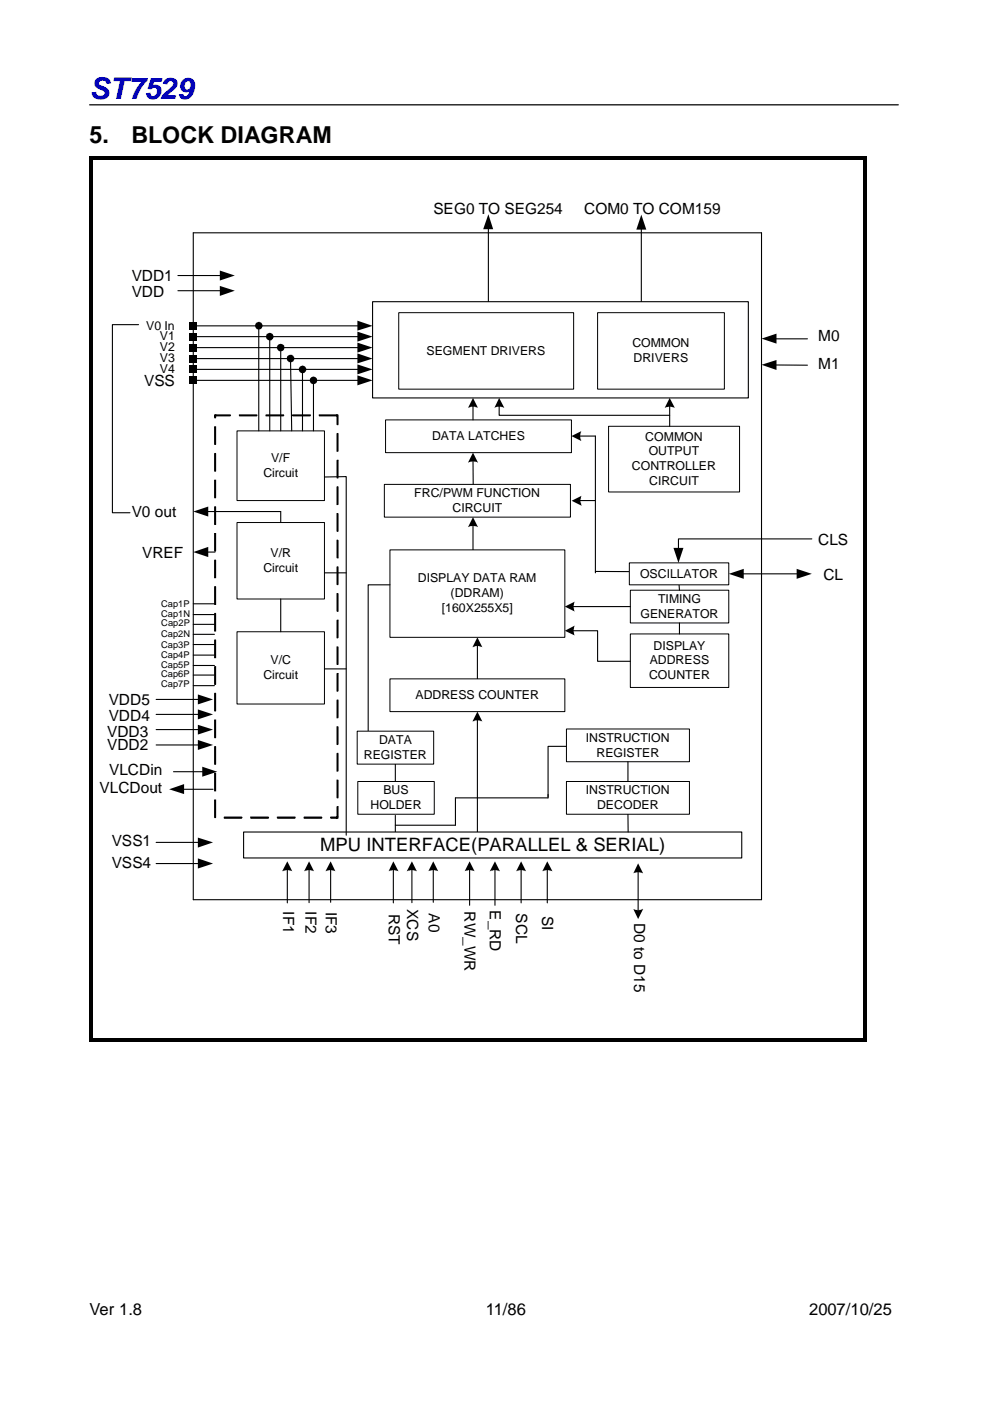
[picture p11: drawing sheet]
<svg xmlns="http://www.w3.org/2000/svg" width="210mm" height="297mm" viewBox="0 0 210 297" stroke-linecap="round" stroke-linejoin="round" font-family="sans-serif">
<path d="M19 22.2h171.5" fill="none" stroke="#010101" stroke-width=".26"/>
<path d="M45.6 88.1h26v85.3h-26z" fill="#fff"/>
<path d="M67.7 88h3.7l.1 .1-3.8 .1zM62 88h3.8v.1l-3.7 .1zM56.4 88l3.8 .1-.1 .1h-3.7zM50.8 88h3.6l.1 .1-3.7 .1zM45.5 88l3.4 .1-.1 .1h-3.2l.1-.1v.5h-.1zM45.5 90.5h.2v3.7h-.2zM45.5 96.2h.2v3.7h-.2zM45.5 101.8h.2v3.7l-.1 .1zM45.6 107.4l.1 .1v3.7h-.1zM45.5 113.1h.2v3.7l-.1 .1zM45.5 118.8h.2v3.7h-.1zM45.5 124.4h.2v3.7h-.2zM45.5 130.1h.2v3.7h-.1zM45.6 135.7h.1v3.7h-.2zM45.5 141.4h.2v3.7h-.2zM45.5 147h.2v3.7h-.2zM45.5 152.7h.2v3.7h-.2zM45.5 158.3h.2v3.8l-.2-.1zM45.5 164h.2v3.7h-.2zM45.5 169.6h.2v3.8l-.2-.1zM47.5 173.3l3.7-.1 .1 .2-.1 .1h-3.6zM53.2 173.2h3.7v.2v.1h-3.7zM58.8 173.3l3.7-.1 .1 .2-3.7 .1zM64.5 173.2h3.7v.2v.1h-3.7zM71.5 171.1h.2l-.1 2.4h-1.4v-.3h1.3v.2zM71.5 165.4h.2l-.1 3.8-.1-.1zM71.5 159.8h.2l-.1 3.7h-.1zM71.5 154.1h.2v3.7l-.2 .1zM71.5 148.4l.2 .1-.1 3.7h-.1zM71.5 142.8h.2v3.7l-.2 .1zM71.5 137.2h.2l-.1 3.7-.1-.1zM71.5 131.5h.2v3.7l-.2 .1zM71.5 125.9h.2v3.6l-.2 .1zM71.5 120.2l.2 .1-.1 3.7-.1-.1zM71.5 114.6h.2l-.1 3.7-.1-.1zM71.5 108.9l.2 .1-.1 3.6h-.1zM71.5 103.3h.2l-.1 3.7h-.1zM71.5 97.6h.2l-.1 3.7h-.1zM71.5 91.9l.2 .1-.1 3.7h-.1zM71.5 88h.2l-.1 2h-.1z" fill="#000"/>
<g fill="none" stroke="#000" stroke-width=".21">
<path d="M45.5 88l3.4 .1-.1 .1h-3.2l.1-.1v.5h-.1zM45.5 90.5h.2v3.7h-.2zM45.5 96.2h.2v3.7h-.2zM50.8 88h3.6l.1 .1-3.7 .1zM56.4 88l3.8 .1-.1 .1h-3.7zM62 88h3.8v.1l-3.7 .1zM67.7 88h3.7l.1 .1-3.8 .1zM71.5 91.9l.2 .1-.1 3.7h-.1zM71.5 88h.2l-.1 2h-.1zM71.5 97.6h.2l-.1 3.7h-.1zM45.5 101.8h.2v3.7l-.1 .1zM45.5 113.1h.2v3.7l-.1 .1z"/>
<path d="M45.5 118.8h.2v3.7h-.1zM45.6 107.4l.1 .1v3.7h-.1zM71.5 114.6h.2l-.1 3.7-.1-.1zM71.5 108.9l.2 .1-.1 3.6h-.1zM71.5 103.3h.2l-.1 3.7h-.1zM45.5 124.4h.2v3.7h-.2zM45.5 130.1h.2v3.7h-.1zM45.6 135.7h.1v3.7h-.2zM71.5 137.2h.2l-.1 3.7-.1-.1zM71.5 131.5h.2v3.7l-.2 .1zM71.5 125.9h.2v3.6l-.2 .1zM71.5 120.2l.2 .1-.1 3.7-.1-.1z"/>
<path d="M45.5 141.4h.2v3.7h-.2zM45.5 147h.2v3.7h-.2zM45.5 152.7h.2v3.7h-.2zM45.5 158.3h.2v3.8l-.2-.1zM71.5 159.8h.2l-.1 3.7h-.1zM71.5 154.1h.2v3.7l-.2 .1zM71.5 142.8h.2v3.7l-.2 .1zM71.5 148.4l.2 .1-.1 3.7h-.1zM45.5 164h.2v3.7h-.2zM45.5 169.6h.2v3.8l-.2-.1zM47.5 173.3l3.7-.1 .1 .2-.1 .1h-3.6zM53.2 173.2h3.7v.2v.1h-3.7z"/>
<path d="M58.8 173.3l3.7-.1 .1 .2-3.7 .1zM64.5 173.2h3.7v.2v.1h-3.7zM71.5 171.1h.2l-.1 2.4h-1.4v-.3h1.3v.2zM71.5 165.4h.2l-.1 3.8-.1-.1z"/>
</g>
<path d="M79 64h79.7v20.4h-79.7z" fill="#fff"/>
<path d="M79 64h79.7v20.4h-79.7z" fill="none" stroke="#000" stroke-width=".23"/>
<path d="M50.2 91.4h18.6v14.8h-18.6z" fill="#fff"/>
<path d="M50.2 91.4h18.6v14.7h-18.6z" fill="none" stroke="#000" stroke-width=".21"/>
<path d="M50.2 110.8h18.6v16.2h-18.6z" fill="#fff"/>
<path d="M50.2 110.8h18.6v16.2h-18.6z" fill="none" stroke="#000" stroke-width=".21"/>
<path d="M84.5 66.3h37.1v16.2h-37.1z" fill="#fff"/>
<path d="M84.5 66.3h37.1v16.2h-37.1z" fill="none" stroke="#000" stroke-width=".21"/>
<path d="M81.8 89h39.4v7h-39.4z" fill="#fff"/>
<path d="M81.7 89h39.5v7h-39.5z" fill="none" stroke="#000" stroke-width=".21"/>
<path d="M126.7 66.3h26.9v16.2h-26.9z" fill="#fff"/>
<path d="M126.7 66.3h26.9v16.2h-26.9z" fill="none" stroke="#000" stroke-width=".21"/>
<path d="M129 90.4h27.8v13.9h-27.8z" fill="#fff"/>
<path d="M129 90.4h27.8v13.9h-27.8z" fill="none" stroke="#000" stroke-width=".21"/>
<path d="M133.7 125.2h20.8v6.9h-20.8z" fill="#fff"/>
<path d="M133.6 125.1h20.9v7h-20.9z" fill="none" stroke="#000" stroke-width=".21"/>
<path d="M133.7 134.5h20.8v11.3h-20.8z" fill="#fff"/>
<path d="M133.6 134.4h20.9v11.4h-20.9z" fill="none" stroke="#000" stroke-width=".21"/>
<g fill="none" stroke="#000" stroke-width=".23">
<path d="M103.5 48.3v15.6M136 48.4v15.5M37.7 61.6h9.2M100.3 85.9v3.1M142 85.9v4.5M100.3 111.3v10.2M101.2 136.7v12.6M121.3 133.7h5.4v6.5h6.9M121.3 128.6h12.3M144 124l.1 1.1M144.1 132.1v2.3M157.4 121.7h11.8"/>
<path d="M101.2 152.4v24.7M83.8 172.9v4.3"/>
</g>
<g fill="#000">
<path d="M103.5 45.4l1.1 3.2h-2.2zM136 45.5l1 3.2h-2.1zM46.6 60.6l3.2 1-3.2 1.1zM154.5 121.7l3.2-1.1v2.1zM168.9 120.6l3.2 1.1-3.2 1z"/>
<path d="M100.3 84.4l1 2.1-.6-.3h-.8l-.7 .3z" fill-rule="evenodd"/>
<path d="M142 84.4l1.1 2.1-.9-.3-1.3 .3z" fill-rule="evenodd"/>
<path d="M100.3 109.6l1 2.2-.9-.3-1.2 .3z" fill-rule="evenodd"/>
<path d="M101.2 135.1l1.1 2.1-1-.3-1.1 .3z" fill-rule="evenodd"/>
<path d="M119.8 128.6l2.1-1-.3 .8 .3 1.3z" fill-rule="evenodd"/>
<path d="M119.8 133.7l2.1-1.1-.3 .8 .3 1.3z" fill-rule="evenodd"/>
<path d="M101.2 150.9l1.1 2.1-.7-.3h-.8l-.6 .3z" fill-rule="evenodd"/>
</g>
<path d="M51.6 176.4h105.7v5.5h-105.7z" fill="#fff"/>
<path d="M41 49.4h120.5v141.4h-120.5zM51.6 176.4h105.7v5.5h-105.7z" fill="none" stroke="#000" stroke-width=".23"/>
<path d="M81.5 102.7h39.4v7h-39.4z" fill="#fff"/>
<path d="M81.5 102.7h39.4v6.9h-39.4z" fill="none" stroke="#000" stroke-width=".21"/>
<path d="M100.3 97.6v5.1M105.8 85.9v2.2h36.2M122.7 92.5h3.5v29M122.8 106.1h3.4M126.2 121.2h9.1M110.5 184.2v7.2M116 184.2v7.2" fill="none" stroke="#000" stroke-width=".23"/>
<g fill="#000">
<path d="M100.3 96l1 2.1-.9-.3-1.2 .3z" fill-rule="evenodd"/>
<path d="M105.8 84.4l1.1 2.1-.6-.3h-.8l-.7 .3z" fill-rule="evenodd"/>
<path d="M121.2 92.5l2.1-1.1-.3 .8 .1 .8 .2 .5z" fill-rule="evenodd"/>
<path d="M121.2 106.2l2.1-1.1-.2 .8 .2 1.3z" fill-rule="evenodd"/>
<path d="M110.5 182.6l1 2.1-.8-.2-1.3 .2z" fill-rule="evenodd"/>
<path d="M116 182.6l1.1 2.1-.8-.2-1.3 .2z" fill-rule="evenodd"/>
</g>
<path d="M82.7 116.6h37.1v18.5h-37.1z" fill="#fff"/>
<path d="M82.7 116.6h37.1v18.5h-37.1z" fill="none" stroke="#000" stroke-width=".21"/>
<path d="M82.7 143.9h37.1v7h-37.1z" fill="#fff"/>
<path d="M82.7 143.9h37.1v7h-37.1z" fill="none" stroke="#000" stroke-width=".21"/>
<path d="M82.7 124h-4.6v32.4" fill="none" stroke="#000" stroke-width=".23"/>
<path d="M75.9 165.7h16.2v7h-16.2z" fill="#fff"/>
<path d="M75.9 165.7h16.2v6.9h-16.2z" fill="none" stroke="#000" stroke-width=".21"/>
<path d="M83.8 161.4v4.3" fill="none" stroke="#000" stroke-width=".23"/>
<path d="M75.7 155.1h16.3v6.9h-16.3z" fill="#fff"/>
<path d="M75.7 155h16.2v7h-16.2z" fill="none" stroke="#000" stroke-width=".21"/>
<path d="M120.1 154.6h26.1v6.9h-26.1z" fill="#fff"/>
<path d="M120.1 154.6h26.1v6.9h-26.1z" fill="none" stroke="#000" stroke-width=".21"/>
<path d="M133.5 119.4h21v4.6h-21z" fill="#fff"/>
<path d="M133.4 119.3h21.1v4.7h-21.1z" fill="none" stroke="#000" stroke-width=".21"/>
<path d="M120.1 158.2h-3.9v11h-19.6v5.8h-12.8M116.2 168.4v.5M133.1 161.5v4.2M133.1 172.6l.1 3.8" fill="none" stroke="#000" stroke-width=".23"/>
<path d="M120.1 165.7h26.1v6.9h-26.1z" fill="#fff"/>
<path d="M120.1 165.7h26.1v6.9h-26.1z" fill="none" stroke="#000" stroke-width=".21"/>
<path d="M50.2 134h18.6v15.3h-18.6z" fill="#fff"/>
<path d="M50.2 133.9h18.6v15.4h-18.6z" fill="none" stroke="#000" stroke-width=".21"/>
<g fill="none" stroke="#000" stroke-width=".23">
<path d="M37.7 58.4h9.2M29.4 68.8h-5.6v39.9h3.8M41 69.1h35M41 71.4h35M41 73.7h35M41 76h35M41 78.3h35M54.9 69.1v22.3M57.2 71.4v20M59.5 73.7v17.7M61.6 76l.2 15.4M64.1 78.3v13.1"/>
<path d="M164.4 77.4h6.8M164.4 71.8h6.8M41 80.6h35M66.5 80.6v10.8M43.9 108.5h15.6v2.3M43.9 117.1h1.7M68.8 101.1l4.6-.1v76.1M172.1 114.3h-28.3v2.1M41 134.5h4.5M41 132.4h4.5M41 130.3h4.5M41 128h4.5"/>
<path d="M41 136.7h4.5M41 138.9h4.5M59.5 127v6.9M68.8 121.5h4.6M33.1 157.9h9.1M33.1 154.7h9.1M33.1 151.5h9.1M33.1 148.3h9.1M41 141.1h4.5M41 143.1h4.5M41 145.4h4.5M68.8 141.8h4.6"/>
<path d="M33.1 178.6h9.1M36.8 163.6h6.3M38.7 167.3h6.5M33.1 183.1h9.1M60.9 184.2v7.2M65.5 184.2v7.2M70.1 184.2v7.1M83.4 184.2v7.2M87.3 184.2v7.2M91.9 184.2v7.1M99.6 184.2v7.7M104.9 184.2v7.7"/>
<path d="M135.3 184.7v8.6"/>
</g>
<g fill="#000">
<path d="M19 33.2h.8v.8h-.8zM19.8 33.2h163.2v.8h-163.2zM183 33.2h.7v.8h-.7zM40.2 68.3h1.6v1.5h-1.6zM40.2 70.6h1.6v1.6h-1.6zM40.2 72.9h1.6v1.6h-1.6zM40.2 75.2h1.6v1.6h-1.6zM40.2 77.6h1.6v1.5h-1.6zM40.2 79.9h1.6v1.5h-1.6zM19 34h.8v186.1h-.8zM19 220.1h.8v.8h-.8zM19.8 220.1h163.2v.8h-163.2z"/>
<path d="M183 34h.7v186.1h-.7zM183 220.1h.7v.8h-.7z"/>
</g>
<g fill="#000">
<path d="M46.6 57.4l3.2 1-3.2 1.1zM75.8 68l3.2 1.1-3.2 1zM75.8 70.3l3.2 1.1-3.2 1zM75.8 72.6l3.2 1.1-3.2 1.1zM75.8 74.9l3.2 1.1-3.2 1zM75.8 77.3l3.2 1-3.2 1.1zM75.8 79.6l3.2 1-3.2 1.1zM161.5 77.3l3.1-1v2.1zM161.5 71.8l3.1-1.1v2.2zM41 108.5l3.2-1.1v2.1zM41 117.1l3.2-1.1v2.1zM142.8 116.2h2.1l-1.1 3.1z"/>
<path d="M42 156.9l3.2 1-3.2 1.1zM42 153.7l3.2 1-3.2 1zM42 150.4l3.2 1.1-3.2 1zM42 147.2l3.2 1.1-3.2 1.1zM35.9 167.3l3.1-1.1v2.2zM42 177.6l3.2 1-3.2 1.1zM42.9 162.6l3.2 1-3.2 1.1zM42 182l3.2 1.1-3.2 1z"/>
<path d="M60.9 182.6l1.1 2.1-.8-.2-1.4 .2z" fill-rule="evenodd"/>
<path d="M65.5 182.6l1.1 2.1-.8-.2-1.3 .2z" fill-rule="evenodd"/>
<path d="M70.1 182.6l1 2.1-.7-.2-1.4 .2z" fill-rule="evenodd"/>
<path d="M83.4 182.6l1.1 2.1-.8-.2-1.3 .2z" fill-rule="evenodd"/>
<path d="M87.3 182.6l1.1 2.1-.8-.2-1.4 .2z" fill-rule="evenodd"/>
<path d="M91.9 182.6l1 2.1-.8-.2-1.3 .2z" fill-rule="evenodd"/>
<path d="M99.6 182.6l1 2.1-.8-.2-1.3 .2z" fill-rule="evenodd"/>
<path d="M104.9 182.6l1.1 2.1-.8-.2-1.4 .2z" fill-rule="evenodd"/>
<path d="M135.3 183l1.1 2.2-1.1-.3-1 .3z" fill-rule="evenodd"/>
<path d="M134.3 192.7l.9 .3 1.2-.3-1.1 2.2z" fill-rule="evenodd"/>
<circle cx="54.9" cy="69.1" r=".79"/>
<circle cx="57.2" cy="71.4" r=".82"/>
<circle cx="59.5" cy="73.7" r=".79"/>
<circle cx="61.6" cy="76" r=".79"/>
<circle cx="64.2" cy="78.3" r=".79"/>
<circle cx="66.5" cy="80.7" r=".8"/>
</g>
<text font-size="6.3" fill="#00f" x="19" y="20.9">ST7529</text>
<g font-size="5">
<text x="19" y="30.4">5.</text>
<text x="27.9" y="30.4">BLOCK DIAGRAM</text>
</g>
<text font-size="3.9" x="67.9" y="180.3">MPU INTERFACE(PARALLEL &amp; SERIAL)</text>
<g font-size="3.5">
<text x="19" y="278.7">Ver 1.8</text>
<text x="103" y="278.7">11/86</text>
<text x="171.6" y="278.7">2007/10/25</text>
</g>
<g font-size="3.3">
<text x="91.9" y="45.3">SEG0 TO SEG254</text>
<text x="123.9" y="45.3">COM0 TO COM159</text>
<text x="27.9" y="59.6">VDD1</text>
<text x="27.9" y="62.9">VDD</text>
<text x="173.5" y="72.3">M0</text>
<text x="30.6" y="81.9">VSS</text>
<text x="173.5" y="78.2">M1</text>
<text x="27.9" y="109.7">V0 out</text>
<text x="30.1" y="118.3">VREF</text>
<text x="173.5" y="115.5">CLS</text>
<text x="174.6" y="122.9">CL</text>
<text x="23.1" y="149.4">VDD5</text>
<text x="23.1" y="152.9">VDD4</text>
<text x="22.7" y="156.2">VDD3</text>
<text x="22.7" y="159">VDD2</text>
<text x="23.1" y="164.4">VLCDin</text>
<text x="21.1" y="168.1">VLCDout</text>
<text x="23.7" y="179.5">VSS1</text>
<text x="23.7" y="184.1">VSS4</text>
<text x="60" y="193.3" transform="rotate(90 60 193.3)">IF1</text>
<text x="64.8" y="193.3" transform="rotate(90 64.8 193.3)">IF2</text>
<text x="69.1" y="193.3" transform="rotate(90 69.1 193.3)">IF3</text>
<text x="82.4" y="193.8" transform="rotate(90 82.4 193.8)">RST</text>
<text x="86.4" y="192.7" transform="rotate(90 86.4 192.7)">XCS</text>
<text x="90.9" y="193.7" transform="rotate(90 90.9 193.7)">A0</text>
<text x="98.5" y="193.3" transform="rotate(90 98.5 193.3)">RW_WR</text>
<text x="103.9" y="193" transform="rotate(90 103.9 193)">E_RD</text>
<text x="109.4" y="193.6" transform="rotate(90 109.4 193.6)">SCL</text>
<text x="115" y="194.1" transform="rotate(90 115 194.1)">SI</text>
<text x="134.5" y="195.6" transform="rotate(90 134.5 195.6)">D0 to D15</text>
</g>
<g font-size="2.6">
<text x="31" y="69.9">V0 In</text>
<text x="33.9" y="72.2">V1</text>
<text x="33.9" y="74.5">V2</text>
<text x="33.9" y="76.8">V3</text>
<text x="90.4" y="75.2">SEGMENT DRIVERS</text>
<text x="134.1" y="73.6">COMMON</text>
<text x="134.3" y="76.8">DRIVERS</text>
<text x="33.9" y="79.1">V4</text>
<text x="91.6" y="93.3">DATA LATCHES</text>
<text x="136.8" y="93.4">COMMON</text>
<text x="55.8" y="101.1">Circuit</text>
<text x="57.5" y="98">V/F</text>
<text x="134" y="99.7">CONTROLLER</text>
<text x="137.5" y="96.6">OUTPUT</text>
<text x="87.8" y="105.4">FRC/PWM FUNCTION</text>
<text x="137.6" y="102.8">CIRCUIT</text>
<text x="95.9" y="108.5">CIRCUIT</text>
<text x="57.4" y="118.1">V/R</text>
<text x="55.8" y="121.2">Circuit</text>
<text x="88.6" y="123.5">DISPLAY DATA RAM</text>
<text x="135.7" y="122.5">OSCILLATOR</text>
<text x="93.7" y="129.8">[160X255X5]</text>
<text x="95.5" y="126.7">(DDRAM)</text>
<text x="135.8" y="131">GENERATOR</text>
<text x="139.5" y="127.8">TIMING</text>
<text x="138.6" y="137.8">DISPLAY</text>
<text x="55.8" y="144">Circuit</text>
<text x="57.4" y="140.8">V/C</text>
<text x="137.8" y="140.9">ADDRESS</text>
<text x="88.1" y="148.2">ADDRESS COUNTER</text>
<text x="137.6" y="144">COUNTER</text>
<text x="77.2" y="160.9">REGISTER</text>
<text x="80.4" y="157.7">DATA</text>
<text x="124.2" y="157.3">INSTRUCTION</text>
<text x="126.4" y="160.4">REGISTER</text>
<text x="78.5" y="171.5">HOLDER</text>
<text x="81.3" y="168.4">BUS</text>
<text x="124.2" y="168.4">INSTRUCTION</text>
<text x="126.6" y="171.5">DECODER</text>
</g>
<g font-size="2">
<text x="34.2" y="128.8">Cap1P</text>
<text x="34.2" y="130.8">Cap1N</text>
<text x="34.2" y="135.1">Cap2N</text>
<text x="34.2" y="137.5">Cap3P</text>
<text x="34.2" y="132.8">Cap2P</text>
<text x="34.2" y="139.5">Cap4P</text>
<text x="34.2" y="141.6">Cap5P</text>
<text x="34.2" y="143.6">Cap6P</text>
<text x="34.2" y="145.7">Cap7P</text>
</g>
</svg>
